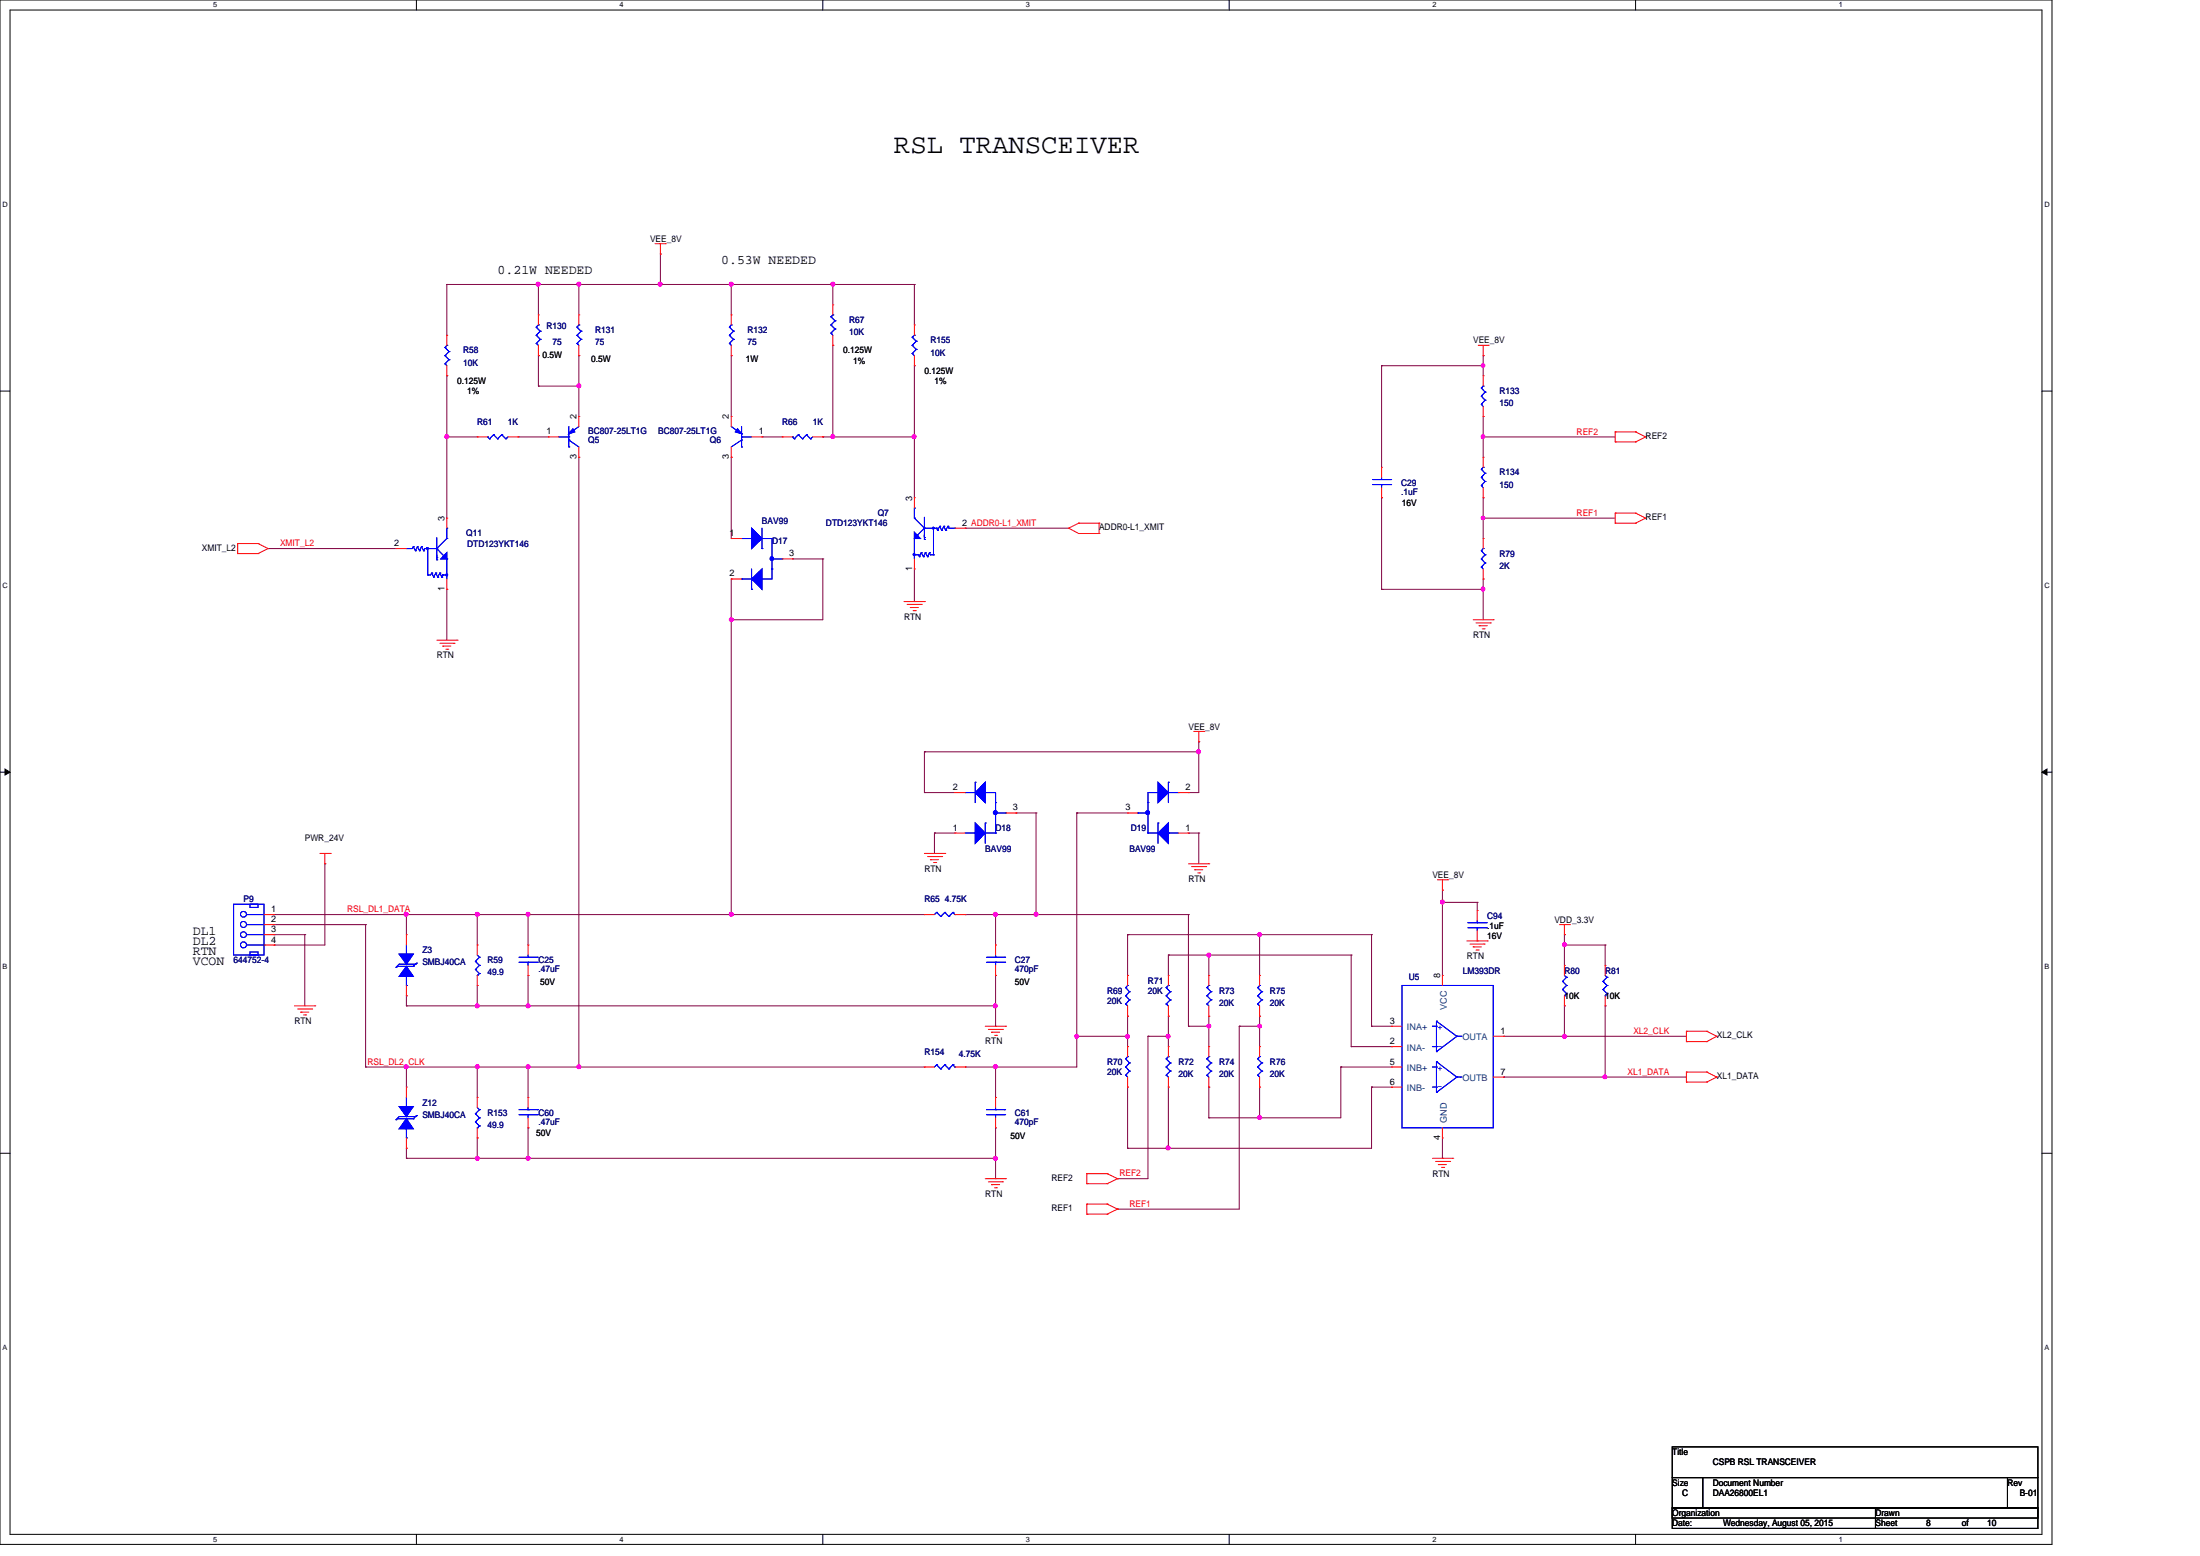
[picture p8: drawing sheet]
<svg xmlns="http://www.w3.org/2000/svg" width="297mm" height="210mm" viewBox="0 0 297 210" stroke-linecap="round" stroke-linejoin="round" font-family="sans-serif">
<g fill="none" stroke="#000" stroke-width=".14">
<path d="M0 0h277v208.4h-277zM1.4 1.4h274.3v205.7h-274.3zM56.2 0v1.4M111.1 0v1.4M165.9 0v1.4M220.8 0v1.4M0 52.8h1.4M275.7 52.8h1.3M0 104.2h1.4M275.7 104.2h1.3M0 155.7h1.4M275.7 155.7h1.3"/>
<path d="M225.8 195.3h49.3v4.1h-49.3zM225.8 199.4h4.1v4.1h-4.1zM229.9 199.4h41.1v4.1h-41.1zM271 199.4h4.1v4.1h-4.1zM56.2 207.1v1.3M111.1 207.1v1.3M165.9 207.1v1.3M220.8 207.1v1.3M225.8 203.5h49.3v2.8h-49.3zM225.8 203.5h49.3v1.4h-49.3zM253.2 206.3h.1M253.2 203.5v2.8"/>
</g>
<path d="M.7 103.8l.7 .4-.7 .4zM275.7 104.2l.7-.4v.8z" fill="#000" stroke="#000" stroke-width=".14"/>
<g fill="none" stroke="#800040" stroke-width=".14">
<path d="M60.3 38.4h.1M60.3 38.4v6.9M60.3 38.4h63.1M72.7 38.4h.1M72.7 38.4v4.1M78.1 38.4h.1M78.1 38.4v4.1M89.2 38.4h.1M89.2 34.3h.1M89.2 34.3v4.1M98.7 38.4h.1M98.7 38.4v4.1"/>
<path d="M112.4 38.4h.1M112.4 38.4v2.7M123.4 38.4h.1M123.4 38.4v5.5M60.3 59h.1M60.3 50.7h.1M60.3 50.7v19.2M60.3 59h4.1M69.9 59h.1M69.9 59h4.1M72.7 48h.1M72.7 52.1h.1"/>
<path d="M72.7 48v4.1M72.7 52.1h5.4M78.1 52.1h.1M78.1 48h.1M78.1 48v8.2M98.7 48h.1M98.7 48v8.2M102.9 59h.1M102.9 59h2.7M111.1 59h.1M111.1 59h12.3M112.4 46.6h.1"/>
<path d="M112.4 59h.1M112.4 46.6v12.4M123.4 49.4h.1M123.4 59h.1M123.4 49.4v17.8M186.5 49.4h.1M186.5 49.4v13.7M186.5 49.4h13.7M200.2 59h.1M200.2 49.4h.1M200.2 56.2h.1M200.2 48h.1"/>
<path d="M200.2 59h17.9M200.2 48v2.7M200.2 56.2v5.5M36.2 74h.1M36.2 74h17.3M60.3 79.5h.1M60.3 79.5v6.9M78.1 61.7h.1M78.1 61.7v82.3M98.7 61.7h.1M98.7 78.1h.1M98.7 61.7v11"/>
<path d="M98.7 78.1v45.3M107 75.4h.1M107 75.4h4.1M111.1 75.4h.1M111.1 75.4v8.3h-12.4M123.4 76.8v4.4M130.3 71.3h.1M130.3 71.3h14M186.5 67.2h.1M186.5 79.5h.1M186.5 67.2v12.3M186.5 79.5h13.7"/>
<path d="M200.2 69.9h.1M200.2 79.5h.1M200.2 78.1h.1M200.2 67.2h.1M200.2 67.2v5.5M200.2 78.1v5.6M200.2 69.9h17.9M98.7 83.7h.1M123.4 81.2h.1M43.9 116.6h.1M43.9 116.6v11h-6.9M124.8 101.5h.1"/>
<path d="M124.8 107h.1M124.8 107h4.1M124.8 101.5h37M124.8 101.5v5.5M126.2 112.4h.1M126.2 112.4h2.7M126.2 112.4v2.8M137.2 109.7h.1M137.2 109.7h2.7M139.9 109.7h.1M139.9 109.7v13.7M145.4 109.7h.1"/>
<path d="M145.4 109.7v34.3h-15.1M145.4 109.7h6.8M160.4 107h.1M160.4 112.4h.1M160.4 112.4h1.4M161.8 100.1h.1M161.8 112.4h.1M161.8 101.5h.1M161.8 100.1v6.9h-1.4M161.8 112.4v4.2M37 126.2h.1M37 127.6h.1"/>
<path d="M37 123.4h.1M37 124.8h.1M37 126.2h4.1M37 123.4h87.8M37 124.8h12.4M41.1 126.2h.1M41.1 126.2v9.6M49.4 124.8h.1M49.4 124.8v19.2M54.9 123.4h.1M54.9 134.4h.1M54.9 135.8h.1"/>
<path d="M54.9 123.4v2.8M54.9 134.4v1.4M54.9 135.8h79.5M64.4 123.4h.1M64.4 133h.1M64.4 135.8h.1M64.4 123.4v4.2M64.4 133v2.8M71.3 123.4h.1M71.3 135.8h.1M71.3 131.7h.1M71.3 123.4v4.2"/>
<path d="M71.3 131.7v4.1M98.7 123.4h.1M130.3 123.4h.1M130.3 123.4h30.1M134.4 123.4h.1M134.4 131.7h.1M134.4 138.5h.1M134.4 123.4v4.2M134.4 131.7v6.8M139.9 123.4h.1M145.4 139.9h.1M145.4 139.9h6.8"/>
<path d="M152.2 139.9h.1M152.2 126.2h.1M152.2 137.2h.1M152.2 126.2h33M152.2 126.2v5.5M152.2 137.2v4.1M155 139.9h.1M155 139.9v19.2h-4.1M155 139.9h2.7M157.7 139.9h.1M157.7 137.2h.1M157.7 128.9h.1"/>
<path d="M157.7 128.9v2.8M157.7 137.2v4.1M157.7 128.9h24.7M160.4 123.4h.1M160.4 138.5h.1M160.4 138.5h2.8M160.4 123.4v15.1M163.2 138.5h.1M163.2 128.9h.1M163.2 137.2h.1M163.2 128.9v2.8M163.2 137.2v4.1"/>
<path d="M167.3 138.5h.1M167.3 138.5v24.7h-16.4M167.3 138.5h2.8M170.1 138.5h.1M170.1 137.2h.1M170.1 126.2h.1M170.1 126.2v5.5M170.1 137.2v4.1M182.4 128.9h.1M182.4 128.9v12.4M185.2 126.2h.1M185.2 138.5h.1"/>
<path d="M185.2 138.5h2.7M185.2 126.2v12.3M194.7 121.8h.1M194.7 120.1h.1M194.7 120.1v11.6M194.7 121.8h4.7M199.4 121.8h.1M199.4 121.8v1.1M203 139.9h.1M203 139.9h24.7M211.2 139.9h.1M211.2 127.6h.1"/>
<path d="M211.2 135.8h.1M211.2 126.2h.1M211.2 127.6h5.5M211.2 126.2v4.1M211.2 135.8v4.1M216.7 135.8h.1M216.7 127.6h.1M216.7 127.6v2.7M216.7 135.8v9.6M49.4 144h.1M49.4 144h75.4M54.9 144h.1"/>
<path d="M54.9 155h.1M54.9 156.3h.1M54.9 144v2.7M54.9 155v1.3M54.9 156.3h79.5M64.4 144h.1M64.4 153.6h.1M64.4 156.3h.1M64.4 144v4.1M64.4 153.6v2.7M71.3 144h.1M71.3 156.3h.1"/>
<path d="M71.3 152.2h.1M71.3 144v4.1M71.3 152.2v4.1M78.1 144h.1M130.3 144h.1M134.4 144h.1M134.4 152.2h.1M134.4 159.1h.1M134.4 144v4.1M134.4 152.2v6.9M150.9 159.1h.1M152.2 146.7h.1"/>
<path d="M152.2 155h.1M152.2 146.7v8.3M157.7 155h.1M157.7 146.7h.1M157.7 146.7v8.3M163.2 146.7h.1M163.2 150.9h.1M163.2 146.7v4.2M170.1 150.9h.1M170.1 146.7h.1M170.1 146.7v4.2M181 144h.1"/>
<path d="M181 144h6.9M181 144v6.9h-17.8M182.4 141.3h.1M182.4 141.3h5.5M185.2 146.7h.1M185.2 146.7v8.3h-33M185.2 146.7h2.7M194.7 156.3h.1M194.7 153.6v2.7M203 145.4h.1M203 145.4h24.7M216.7 145.4h.1"/>
<path d="M150.9 163.2h.1"/>
</g>
<g fill="#f0f" stroke="#f0f" stroke-width=".14">
<path d="M200 49.2h.4v.3l-.2 .1-.2-.1z"/>
<path d="M200 69.7h.4v.3l-.2 .1h-.2z"/>
<circle cx="139.9" cy="123.4" r=".26"/>
<circle cx="71.3" cy="123.4" r=".26"/>
<circle cx="64.4" cy="123.4" r=".26"/>
<circle cx="134.4" cy="135.8" r=".26"/>
<circle cx="71.3" cy="135.8" r=".26"/>
<circle cx="64.4" cy="135.8" r=".26"/>
<circle cx="71.3" cy="144" r=".26"/>
<circle cx="134.4" cy="144" r=".26"/>
<circle cx="54.8" cy="144" r=".26"/>
<circle cx="64.4" cy="144" r=".26"/>
<circle cx="71.3" cy="156.3" r=".26"/>
<circle cx="64.4" cy="156.3" r=".26"/>
<circle cx="54.8" cy="123.4" r=".26"/>
<circle cx="152.2" cy="139.9" r=".25"/>
<circle cx="157.7" cy="139.9" r=".26"/>
<circle cx="163.2" cy="138.5" r=".25"/>
<circle cx="170.1" cy="138.5" r=".25"/>
<circle cx="170" cy="126.2" r=".26"/>
<circle cx="163.2" cy="128.9" r=".26"/>
<circle cx="157.7" cy="154.9" r=".26"/>
<circle cx="170" cy="150.8" r=".26"/>
<circle cx="145.3" cy="139.9" r=".25"/>
<circle cx="161.8" cy="101.5" r=".26"/>
<circle cx="211.2" cy="139.9" r=".26"/>
<circle cx="216.7" cy="145.3" r=".25"/>
<circle cx="211.2" cy="127.5" r=".26"/>
<circle cx="60.3" cy="58.9" r=".26"/>
<circle cx="89.1" cy="38.4" r=".26"/>
<circle cx="78.1" cy="52.1" r=".26"/>
<circle cx="134.4" cy="123.4" r=".26"/>
<circle cx="78.1" cy="144" r=".26"/>
<circle cx="112.4" cy="38.4" r=".26"/>
<circle cx="98.7" cy="123.4" r=".26"/>
<circle cx="98.7" cy="83.6" r=".25"/>
<circle cx="112.4" cy="58.9" r=".26"/>
<circle cx="78.1" cy="38.4" r=".26"/>
<circle cx="72.6" cy="38.4" r=".26"/>
<circle cx="200.2" cy="79.5" r=".25"/>
<circle cx="200.2" cy="58.9" r=".25"/>
<circle cx="98.7" cy="38.4" r=".26"/>
<circle cx="194.7" cy="121.8" r=".26"/>
<circle cx="123.4" cy="58.9" r=".26"/>
<circle cx="134.4" cy="156.3" r=".26"/>
</g>
<g fill="none" stroke="#f00" stroke-width=".14">
<path d="M88.4 32.9h1.4M89.2 34.3h.1M89.2 32.9v1.4M89.8 32.9h.1M60.3 50.7h.1M60.3 45.3h.1M60.3 45.3v1.3M60.3 49.4v1.3M64.4 59h.1M64.4 59h1.4M68.6 59h1.3M69.9 59h.1"/>
<path d="M72.7 48h.1M72.7 42.5h.1M72.7 42.5v1.4M72.7 46.6v1.4M74 59h.1M74 59h1.4M78.1 48h.1M78.1 42.5h.1M78.1 56.2h.1M78.1 42.5v1.4M78.1 46.6v1.4M78.1 56.2v1.4"/>
<path d="M98.7 48h.1M98.7 42.5h.1M98.7 56.2h.1M98.7 42.5v1.4M98.7 46.6v1.4M98.7 56.2v1.4M101.5 59h1.4M102.9 59h.1M105.6 59h.1M105.6 59h1.4M109.7 59h1.4M111.1 59h.1"/>
<path d="M112.4 46.6h.1M112.4 41.1h.1M112.4 41.1v1.4M112.4 45.3v1.3M123.4 49.4h.1M123.4 43.9h.1M123.4 43.9v1.4M123.4 48v1.4M199.6 46.6h1.3M200.2 48h.1M200.2 56.2h.1M200.2 50.7h.1"/>
<path d="M200.2 46.6v1.4M200.2 50.7v1.4M200.2 54.9v1.3M200.9 46.6h.1M218.1 59.6h.1M218.1 58.3h.1M218.1 59.6h2.7M218.1 58.3v1.3M218.1 58.3h2.7M220.8 59.6h.1M220.8 58.3h.1M220.8 58.3l1.4 .7"/>
<path d="M222.2 59h.1M222.2 59l-1.4 .6M32.1 74.7h.1M32.1 73.4h.1M32.1 74.7h2.7M32.1 73.4v1.3M32.1 73.4h2.7M34.8 74.7h.1M34.8 73.4h.1M34.8 73.4l1.4 .6M36.2 74h.1M36.2 74l-1.4 .7"/>
<path d="M53.5 74h.1M53.5 74h1.4M60.3 79.5h.1M60.3 69.9h.1M60.3 69.9v1.4M60.3 78.1v1.4M78.1 61.7h.1M78.1 60.3v1.4M98.7 72.7h.1M98.7 78.1h.1M98.7 61.7h.1M98.7 72.7h1.4"/>
<path d="M98.7 78.1h1.4M98.7 60.3v1.4M105.6 75.4h1.4M107 75.4h.1M123.4 76.8h.1M123.4 67.2h.1M123.4 67.2v1.4M123.4 75.4v1.4M128.9 71.3h1.4M130.3 71.3h.1M144.3 71.3h.1M144.3 71.3l1.3 .7"/>
<path d="M145.6 70.6h.1M145.6 72h.1M145.6 70.6l-1.3 .7M145.6 70.6h2.8M145.6 72h2.8M148.4 70.6h.1M148.4 72h.1M148.4 70.6v1.4M186.5 63.1h.1M186.5 67.2h.1M186.5 63.1v1.3M186.5 65.8v1.4"/>
<path d="M200.2 78.1h.1M200.2 72.7h.1M200.2 67.2h.1M200.2 61.7h.1M200.2 61.7v1.4M200.2 65.8v1.4M200.2 72.7v1.3M200.2 76.8v1.3M218.1 70.6h.1M218.1 69.3h.1M218.1 70.6h2.7M218.1 69.3v1.3"/>
<path d="M218.1 69.3h2.7M220.8 70.6h.1M220.8 69.3h.1M220.8 69.3l1.4 .6M222.2 69.9h.1M222.2 69.9l-1.4 .7M59 86.4h2.7M59.4 86.8h1.9M59.8 87.2h.1M59.8 87.2h1.1M60.2 87.6h.3M60.5 87.6h.1"/>
<path d="M61.3 86.8h.1M61.7 86.4h.1M122 81.2h2.8M122.5 81.6h1.9M122.9 82h.1M122.9 82h1.1M123.3 82.4h.3M123.6 82.4h.1M124.4 81.6h.1M124.8 81.2h.1M161.2 98.7h1.3M161.8 98.7v1.4"/>
<path d="M162.5 98.7h.1M198.9 83.7h2.7M199.3 84.1h1.9M199.7 84.5h.1M199.7 84.5h1.1M200.1 84.9h.3M200.4 84.9h.1M201.2 84.1h.1M201.6 83.7h.1M43.2 115.2h1.4M43.9 116.6h.1M43.9 115.2v1.4"/>
<path d="M44.6 115.2h.1M124.8 115.2h2.8M125.2 115.6h1.9M125.6 116h.1M125.6 116h1.1M126 116.4h.3M126.3 116.4h.1M127.1 115.6h.1M127.6 115.2h.1M128.9 112.4h.1M128.9 107h.1M128.9 112.4h1.4"/>
<path d="M128.9 107h1.4M135.8 109.7h1.4M137.2 109.7h.1M152.2 109.7h.1M152.2 109.7h1.4M159.1 112.4h1.3M159.1 107h1.3M160.4 112.4h.1M160.4 107h.1M160.4 116.6h2.8M160.9 117h1.9M161.3 117.4h.1"/>
<path d="M161.3 117.4h1.1M161.7 117.8h.3M161.8 100.1h.1M162 117.8h.1M162.8 117h.1M163.2 116.6h.1M194.1 118.7h1.4M194.7 118.7v1.4M195.5 118.7h.1M35.6 124.8h1.4M35.6 123.4h1.4M35.6 126.2h1.4"/>
<path d="M35.6 127.6h1.4M37 123.4h.1M37 124.8h.1M37 126.2h.1M37 127.6h.1M39.8 135.8h2.7M40.2 136.2h1.9M40.6 136.6h.1M40.6 136.6h1.1M41 137h.3M41.3 137h.1M42.1 136.2h.1"/>
<path d="M42.5 135.8h.1M54.9 134.4h.1M54.9 126.2h.1M54.9 126.2v1.4M54.9 133v1.4M64.4 127.6h.1M64.4 133h.1M64.4 127.6v1.3M64.4 131.7v1.3M71.3 127.6h.1M71.3 131.7h.1M71.3 127.6v1.3"/>
<path d="M71.3 130.3v1.4M124.8 123.4h.1M124.8 123.4h1.4M128.9 123.4h1.4M130.3 123.4h.1M133 138.5h2.8M133.4 138.9h1.9M133.9 139.3h.1M133.9 139.3h1.1M134.3 139.7h.2M134.4 127.6h.1M134.4 131.7h.1"/>
<path d="M134.4 127.6v1.3M134.4 130.3v1.4M134.5 139.7h.1M135.3 138.9h.1M135.8 138.5h.1M152.2 137.2h.1M152.2 131.7h.1M152.2 131.7v1.3M152.2 135.8v1.4M157.7 137.2h.1M157.7 131.7h.1M157.7 131.7v1.3"/>
<path d="M157.7 135.8v1.4M163.2 137.2h.1M163.2 131.7h.1M163.2 131.7v1.3M163.2 135.8v1.4M170.1 137.2h.1M170.1 131.7h.1M170.1 131.7v1.3M170.1 135.8v1.4M187.9 138.5h.1M187.9 138.5h1.4M194.7 120.1h.1"/>
<path d="M194.7 131.7h.1M194.7 131.7v1.3M198 127h2.8M198.5 127.4h1.9M198.9 127.8h.1M198.9 127.8h1.1M199.3 128.2h.3M199.4 122.9h.1M199.4 127h.1M199.4 122.9v1.3M199.4 125.6v1.4M199.6 128.2h.1"/>
<path d="M200.4 127.4h.1M200.8 127h.1M201.6 139.9h1.4M203 139.9h.1M210.5 124.8h1.4M211.2 126.2h.1M211.2 130.3h.1M211.2 135.8h.1M211.2 124.8v1.4M211.2 130.3v1.4M211.2 134.4v1.4M211.9 124.8h.1"/>
<path d="M216.7 130.3h.1M216.7 135.8h.1M216.7 130.3v1.4M216.7 134.4v1.4M227.7 139.2h.1M227.7 139.2v1.4M227.7 139.2h2.7M230.4 139.2h.1M230.4 139.2l1.4 .7M231.8 139.9h.1M231.8 139.9l-1.4 .7M54.9 155h.1"/>
<path d="M54.9 146.7h.1M54.9 146.7v1.4M54.9 153.6v1.4M64.4 148.1h.1M64.4 153.6h.1M64.4 148.1v1.4M64.4 152.2v1.4M71.3 148.1h.1M71.3 152.2h.1M71.3 148.1v1.4M71.3 150.9v1.3M124.8 144h.1"/>
<path d="M124.8 144h1.4M128.9 144h1.4M130.3 144h.1M133 159.1h2.8M133.4 159.5h1.9M133.9 159.9h.1M133.9 159.9h1.1M134.4 148.1h.1M134.4 152.2h.1M134.4 148.1v1.4M134.4 150.9v1.3M135.3 159.5h.1"/>
<path d="M135.8 159.1h.1M146.7 159.8h.1M146.7 158.4h.1M146.7 159.8h2.8M146.7 158.4v1.4M146.7 158.4h2.8M149.5 159.8h.1M149.5 158.4h.1M149.5 158.4l1.4 .7M150.9 159.1h.1M150.9 159.1l-1.4 .7M152.2 146.7h.1"/>
<path d="M152.2 141.3h.1M152.2 141.3v1.3M152.2 145.4v1.3M157.7 146.7h.1M157.7 141.3h.1M157.7 141.3v1.3M157.7 145.4v1.3M163.2 146.7h.1M163.2 141.3h.1M163.2 141.3v1.3M163.2 145.4v1.3M170.1 146.7h.1"/>
<path d="M170.1 141.3h.1M170.1 141.3v1.3M170.1 145.4v1.3M187.9 141.3h.1M187.9 144h.1M187.9 146.7h.1M187.9 144h1.4M187.9 141.3h1.4M187.9 146.7h1.4M193.4 156.3h2.7M193.8 156.8h1.9M194.2 157.2h.1"/>
<path d="M194.2 157.2h1.1M194.6 157.6h.3M194.7 153.6h.1M194.7 152.2v1.4M194.9 157.6h.1M195.7 156.8h.1M196.1 156.3h.1M201.6 145.4h1.4M203 145.4h.1M227.7 140.6h.1M227.7 146h.1M227.7 144.7h.1"/>
<path d="M227.7 140.6h2.7M227.7 144.7v1.3M227.7 146h2.7M227.7 144.7h2.7M230.4 140.6h.1M230.4 146h.1M230.4 144.7h.1M230.4 144.7l1.4 .7M231.8 145.4h.1M231.8 145.4l-1.4 .6M134.3 160.3h.2M134.5 160.3h.1"/>
<path d="M146.7 163.9h.1M146.7 162.5h.1M146.7 162.5v1.4M146.7 163.9h2.8M146.7 162.5h2.8M149.5 163.9h.1M149.5 162.5h.1M149.5 162.5l1.4 .7M150.9 163.2h.1M150.9 163.2l-1.4 .7"/>
</g>
<g fill="#00f" stroke="#00f" stroke-width=".14">
<path d="M156.3 112.4l1.4-1.3v2.7z"/>
<path d="M156.3 105.6l1.4 1.4-1.4 1.3z"/>
<path d="M60.3 74.6v.8h-.8z"/>
<path d="M60.2 77.5h.2v.2h-.2z"/>
<path d="M57.6 73.9h.2v.2h-.2z"/>
<path d="M77.3 57.9l.3 .4-.8 .2z"/>
<path d="M101.5 71.3l1.4 1.4-1.4 1.3z"/>
<path d="M101.5 78.1l1.4-1.3v2.7z"/>
<path d="M54.9 130.4l.9 1.4h-1.9z"/>
<path d="M53.9 128.8h1.9l-.9 1.3z"/>
<path d="M54.9 151l.9 1.4h-1.9z"/>
<path d="M53.9 149.4h1.9l-.9 1.3z"/>
<path d="M131.7 111.1l1.3 1.3-1.3 1.4z"/>
<path d="M133 105.6v2.7l-1.3-1.3z"/>
<path d="M123.4 71.8l.8 .9h-.8z"/>
<path d="M125.9 71.2h.2v.2h-.2z"/>
<path d="M99.6 57.9l.5 .6-.8-.2z"/>
<circle cx="154.9" cy="109.7" r=".26"/>
<circle cx="104.2" cy="75.4" r=".25"/>
<circle cx="134.4" cy="109.7" r=".26"/>
<circle cx="123.4" cy="74.8" r=".13"/>
</g>
<g fill="none" stroke="#00f" stroke-width=".14">
<path d="M60.1 49.1h.1M60.1 48h.1M60.1 46.9h.1M60.1 49.1l.2 .3M60.1 48l.5 .6M60.1 46.9l.5 .6M60.3 46.6h.1M60.3 46.6l-.2 .3M60.6 48.6h.1M60.6 47.5h.1M60.6 48.6l-.5 .5M60.6 47.5l-.5 .5"/>
<path d="M65.8 59h.1M65.8 59l.3 .2M66.1 59.2h.1M66.6 58.7h.1M66.6 58.7l.6 .5M66.6 58.7l-.5 .5M67.2 59.2h.1M67.7 58.7h.1M67.7 58.7l.6 .5M67.7 58.7l-.5 .5M68.3 59.2h.1M68.6 59l-.3 .2"/>
<path d="M72.4 46.4h.1M72.4 45.3h.1M72.4 44.2h.1M72.4 46.4l.3 .2M72.4 45.3l.5 .5M72.4 44.2l.5 .5M72.7 43.9h.1M72.7 43.9l-.3 .3M72.9 45.8h.1M72.9 44.7h.1M72.9 45.8l-.5 .6M72.9 44.7l-.5 .6"/>
<path d="M75.4 59h1.4M76.8 59h.1M76.8 59.4h.1M76.8 58.5h.1M76.8 57.6v2.7M76.8 59.4l1.3 .9M77.9 46.4h.1M77.9 45.3h.1M77.9 44.2h.1M77.9 46.4l.2 .2M77.9 45.3l.5 .5M77.9 44.2l.5 .5"/>
<path d="M78.1 43.9h.1M78.1 43.9l-.2 .3M78.1 57.6l-1.3 .9M78.4 45.8h.1M78.4 44.7h.1M78.4 45.8l-.5 .6M78.4 44.7l-.5 .6M98.5 46.4h.1M98.5 45.3h.1M98.5 44.2h.1M98.5 46.4l.2 .2M98.5 45.3l.5 .5"/>
<path d="M98.5 44.2l.5 .5M98.7 43.9h.1M98.7 43.9l-.2 .3M98.7 57.6l1.4 .9M99 45.8h.1M99 44.7h.1M99 45.8l-.5 .6M99 44.7l-.5 .6M100.1 59h.1M100.1 59.4h.1M100.1 58.5h.1M100.1 59h1.4"/>
<path d="M100.1 57.6v2.7M100.1 59.4l-1.4 .9M107 59h.1M107 59l.2 .2M107.2 59.2h.1M107.8 58.7h.1M107.8 58.7l.5 .5M107.8 58.7l-.6 .5M108.3 59.2h.1M108.9 58.7h.1M108.9 58.7l.5 .5M108.9 58.7l-.6 .5"/>
<path d="M109.4 59.2h.1M109.7 59l-.3 .2M112.2 45h.1M112.2 43.9h.1M112.2 42.8h.1M112.2 45l.2 .3M112.2 43.9l.5 .5M112.2 42.8l.5 .5M112.4 42.5h.1M112.4 42.5l-.2 .3M112.7 44.4h.1M112.7 43.3h.1"/>
<path d="M112.7 44.4l-.5 .6M112.7 43.3l-.5 .6M123.1 47.7h.1M123.1 46.6h.1M123.1 45.5h.1M123.1 47.7l.3 .3M123.1 46.6l.6 .6M123.1 45.5l.6 .6M123.4 45.3h.1M123.4 45.3l-.3 .2M123.7 47.2h.1M123.7 46.1h.1"/>
<path d="M123.7 47.2l-.6 .5M123.7 46.1l-.6 .5M200 54.6h.1M200 53.5h.1M200 52.4h.1M200 54.6l.2 .3M200 53.5l.5 .5M200 52.4l.5 .5M200.2 52.1h.1M200.2 52.1l-.2 .3M200.5 54h.1M200.5 52.9h.1"/>
<path d="M200.5 54l-.5 .6M200.5 52.9l-.5 .6M54.9 74h.1M55.8 73.8h.1M55.8 73.8l-.1 .2h-.8M55.8 73.8l.3 .5M56.1 74.3h.1M56.3 73.8h.1M56.3 73.8l-.2 .5M56.3 73.8l.3 .5M56.6 74.3h.1M56.9 73.8h.1"/>
<path d="M56.9 73.8l-.3 .5M56.9 73.8l.3 .5M57.2 74.3h.1M57.3 74h.1M57.3 74h1.7M57.3 74l-.1 .3M57.7 77.6h.1M57.7 74h.1M57.7 74v3.6M58.3 77.3h.1M58.3 77.3l-.2 .3h-.4M58.3 77.3l.2 .6"/>
<path d="M58.5 77.9h.1M58.8 77.3h.1M58.8 77.3l.3 .6M58.8 77.3l-.3 .6M59 75.3h.1M59 75.6h.1M59 74h.1M59 72.6v3M59 74l.9 1M59.1 77.9h.1M59.4 77.3h.1M59.4 77.3l.2 .6"/>
<path d="M59.4 77.3l-.3 .6M59.6 77.9h.1M59.8 77.6h.1M59.8 77.6h.5M59.8 77.6l-.2 .3M59.9 75h.1M60.3 72.7h.1M60.3 77.6h.1M60.3 71.3h.1M60.3 75.4h.1M60.3 72.7l-1.3 1.3M60.3 71.3v1.4"/>
<path d="M60.3 75.4v2.7M76.8 60.3h.1M100.1 78.1h.1M100.1 60.3h.1M100.1 72.7h1.4M100.1 78.1h1.4M101.5 72.7h.1M101.5 79.5h.1M101.5 76.8v2.7M102.9 78.1h.1M102.9 74h.1M102.9 72.7h1.3"/>
<path d="M102.9 71.3v2.7M104.2 72.7h.1M104.2 75.4h.1M104.2 76.8h.1M104.2 72.7v5.4h-1.3M104.2 75.4h1.4M105.6 75.4h.1M123.4 69.9h.1M123.4 74.9h.1M123.4 68.6h.1M123.4 72.7h.1M123.4 69.9l1.4 1.4"/>
<path d="M123.4 74.9h.6M123.4 68.6v1.3M123.4 72.7v2.7M123.8 72.3h.1M124 74.9h.1M124 74.9l.1 .2M124.1 75.1h.1M124.4 74.6h.1M124.4 74.6l-.3 .5M124.4 74.6l.3 .5M124.7 75.1h.1M124.8 72.6h.1"/>
<path d="M124.8 72.8h.1M124.8 71.3h.1M124.8 69.8v3M124.8 71.3l-1 1M124.8 71.3h1.6M124.9 74.6h.1M124.9 74.6l-.2 .5M124.9 74.6l.3 .5M125.2 75.1h.1M125.5 74.6h.1M125.5 74.6l.1 .3h.4M125.5 74.6l-.3 .5"/>
<path d="M126 74.9h.1M126 71.3h.1M126 71.3v3.6M126.4 71.3h.1M126.4 71.3l.2 .3M126.6 71.6h.1M126.9 71h.1M126.9 71l.2 .6M126.9 71l-.3 .6M127.1 71.6h.1M127.4 71h.1M127.4 71l.3 .6"/>
<path d="M127.4 71l-.3 .6M127.7 71.6h.1M128 71h.1M128 71l.1 .3h.8M128 71l-.3 .6M128.9 71.3h.1M185.3 65.4h2.4M185.3 64.7h2.4M186.5 64.7h.1M186.5 65.4h.1M186.5 64.4v.3M186.5 65.4v.4"/>
<path d="M187.7 65.4h.1M187.7 64.7h.1M200 76.5h.1M200 75.4h.1M200 74.3h.1M200 65.5h.1M200 64.4h.1M200 63.3h.1M200 76.5l.2 .3M200 75.4l.5 .6M200 74.3l.5 .6M200 65.5l.2 .3"/>
<path d="M200 64.4l.5 .6M200 63.3l.5 .6M200.2 74h.1M200.2 63.1h.1M200.2 74l-.2 .3M200.2 63.1l-.2 .2M200.5 76h.1M200.5 74.9h.1M200.5 65h.1M200.5 63.9h.1M200.5 76l-.5 .5M200.5 74.9l-.5 .5"/>
<path d="M200.5 65l-.5 .5M200.5 63.9l-.5 .5M130.3 107h.1M130.3 112.4h1.4M130.3 107h1.4M131.7 112.4h.1M131.7 105.6h.1M131.7 105.6v2.7M133 107h.1M133 111.1h.1M133 112.4h1.4M133 107h1.4v5.4"/>
<path d="M133 111.1v2.7M134.4 112.4h.1M134.4 109.7h.1M134.4 108.3h.1M134.4 109.7h1.4M135.8 109.7h.1M153.6 109.7h.1M153.6 109.7h1.4M155 112.4h.1M155 109.7h.1M155 108.3h.1M155 112.4h1.3"/>
<path d="M156.3 107h.1M156.3 111.1h.1M156.3 107h-1.3v5.4M156.3 111.1v2.7M157.7 112.4h.1M157.7 105.6h.1M157.7 112.4h1.4M157.7 107h1.4M157.7 105.6v2.7M159.1 107h.1M31.5 122h4.1v6.9h-4.1zM33.3 123.4h2.3"/>
<path d="M33.3 124.8h2.3M33.3 126.2h2.3M33.3 127.6h2.3M33.7 128.5h1.1v.4h-1.1zM33.7 122h1.1v.5h-1.1zM35.6 123.4h.1M35.6 124.8h.1M35.6 126.2h.1M35.6 127.6h.1M53.5 130.6h.1M53.6 130.4h2.2M54.9 133h.1"/>
<path d="M54.9 128.8h.1M54.9 127.6v1.2M54.9 131.8v1.2M55.8 130.4h.1M56.1 130.1h.1M56.1 130.1h-2.2l-.4 .5M56.2 130h.1M56.2 130l-.4 .4M64.2 129.8h.1M64.2 130.9h.1M64.2 129.8l.5 .5M64.2 130.9l.5 .5"/>
<path d="M64.4 131.7h.1M64.4 128.9l.3 .3M64.7 129.2h.1M64.7 130.3h.1M64.7 131.4h.1M64.7 129.2l-.5 .6M64.7 130.3l-.5 .6M64.7 131.4l-.3 .3M70.1 129.9h2.5M70.1 129.2h2.5M71.3 129.2h.1M71.3 129.9h.1"/>
<path d="M71.3 128.9v.3M71.3 129.9v.4M72.6 129.9h.1M72.6 129.2h.1M126.4 123.1h.1M126.4 123.1l-.2 .3M126.4 123.1l.6 .6M127 123.7h.1M127.6 123.1h.1M127.6 123.1l-.6 .6M127.6 123.1l.5 .6M128.1 123.7h.1"/>
<path d="M128.7 123.1h.1M128.7 123.1l-.6 .6M128.7 123.1l.2 .3M128.9 123.4h.1M133.2 129.9h2.4M133.2 129.2h2.4M134.4 129.2h.1M134.4 129.9h.1M134.4 128.9v.3M134.4 129.9v.4M135.6 129.9h.1M135.6 129.2h.1"/>
<path d="M152 135.5h.1M152 134.4h.1M152 133.3h.1M152 135.5l.2 .3M152 134.4l.5 .6M152 133.3l.5 .6M152.2 133h.1M152.2 133l-.2 .3M152.5 135h.1M152.5 133.9h.1M152.5 135l-.5 .5M152.5 133.9l-.5 .5"/>
<path d="M157.4 135.5h.1M157.4 134.4h.1M157.4 133.3h.1M157.4 135.5l.3 .3M157.4 134.4l.6 .6M157.4 133.3l.6 .6M157.7 133h.1M157.7 133l-.3 .3M158 135h.1M158 133.9h.1M158 135l-.6 .5M158 133.9l-.6 .5"/>
<path d="M162.9 135.5h.1M162.9 134.4h.1M162.9 133.3h.1M162.9 135.5l.3 .3M162.9 134.4l.6 .6M162.9 133.3l.6 .6M163.2 133h.1M163.2 133l-.3 .3M163.5 135h.1M163.5 133.9h.1M163.5 135l-.6 .5M163.5 133.9l-.6 .5"/>
<path d="M169.8 135.5h.1M169.8 134.4h.1M169.8 133.3h.1M169.8 135.5l.3 .3M169.8 134.4l.5 .6M169.8 133.3l.5 .6M170.1 133h.1M170.1 133l-.3 .3M170.3 135h.1M170.3 133.9h.1M170.3 135l-.5 .5M170.3 133.9l-.5 .5"/>
<path d="M189.3 133h12.3v19.2h-12.3zM193.4 138.5h.5M193.9 137.8h.1M193.9 138.5h.1M193.9 137.8v4.1M193.9 137.8l2.8 2.1M196.7 139.9h.1M196.7 139.9l-2.8 2M196.7 139.9h.5M197.2 139.9h.1M198.2 125.2h2.5M198.2 124.5h2.5"/>
<path d="M199.4 124.5h.1M199.4 125.2h.1M199.4 124.2v.3M199.4 125.2v.4M200.7 125.2h.1M200.7 124.5h.1M210.9 132.5h.1M210.9 133.6h.1M210.9 132.5l.6 .5M210.9 133.6l.6 .5M211.2 134.4h.1M211.2 131.7l.3 .2"/>
<path d="M211.5 131.9h.1M211.5 133h.1M211.5 134.1h.1M211.5 131.9l-.6 .6M211.5 133l-.6 .6M211.5 134.1l-.3 .3M216.4 132.5h.1M216.4 133.6h.1M216.4 132.5l.6 .5M216.4 133.6l.6 .5M216.7 134.4h.1M216.7 131.7l.3 .2"/>
<path d="M217 131.9h.1M217 133h.1M217 134.1h.1M217 131.9l-.6 .6M217 133l-.6 .6M217 134.1l-.3 .3M53.5 151.1h.1M53.6 151h2.2M54.9 153.6h.1M54.9 149.4h.1M54.9 148.1v1.3M54.9 152.4v1.2"/>
<path d="M55.8 151h.1M56.1 150.7h.1M56.1 150.7h-2.2l-.4 .4M56.2 150.6h.1M56.2 150.6l-.4 .4M64.2 150.3h.1M64.2 151.4h.1M64.2 150.3l.5 .6M64.2 151.4l.5 .6M64.4 152.2h.1M64.4 149.5l.3 .3M64.7 149.8h.1"/>
<path d="M64.7 150.9h.1M64.7 152h.1M64.7 149.8l-.5 .5M64.7 150.9l-.5 .5M64.7 152l-.3 .2M70.1 150.5h2.5M70.1 149.8h2.5M71.3 149.8h.1M71.3 150.5h.1M71.3 149.5v.3M71.3 150.5v.4M72.6 150.5h.1"/>
<path d="M72.6 149.8h.1M126.4 143.7h.1M126.4 143.7l-.2 .3M126.4 143.7l.6 .6M127 144.3h.1M127.6 143.7h.1M127.6 143.7l-.6 .6M127.6 143.7l.5 .6M128.1 144.3h.1M128.7 143.7h.1M128.7 143.7l-.6 .6M128.7 143.7l.2 .3"/>
<path d="M128.9 144h.1M133.2 150.5h2.4M133.2 149.8h2.4M134.4 149.8h.1M134.4 150.5h.1M134.4 149.5v.3M134.4 150.5v.4M135.6 150.5h.1M135.6 149.8h.1M152 145.1h.1M152 144h.1M152 142.9h.1"/>
<path d="M152 145.1l.2 .3M152 144l.5 .6M152 142.9l.5 .6M152.2 142.6h.1M152.2 142.6l-.2 .3M152.5 144.6h.1M152.5 143.5h.1M152.5 144.6l-.5 .5M152.5 143.5l-.5 .5M157.4 145.1h.1M157.4 144h.1M157.4 142.9h.1"/>
<path d="M157.4 145.1l.3 .3M157.4 144l.6 .6M157.4 142.9l.6 .6M157.7 142.6h.1M157.7 142.6l-.3 .3M158 144.6h.1M158 143.5h.1M158 144.6l-.6 .5M158 143.5l-.6 .5M162.9 145.1h.1M162.9 144h.1M162.9 142.9h.1"/>
<path d="M162.9 145.1l.3 .3M162.9 144l.6 .6M162.9 142.9l.6 .6M163.2 142.6h.1M163.2 142.6l-.3 .3M163.5 144.6h.1M163.5 143.5h.1M163.5 144.6l-.6 .5M163.5 143.5l-.6 .5M169.8 145.1h.1M169.8 144h.1M169.8 142.9h.1"/>
<path d="M169.8 145.1l.3 .3M169.8 144l.5 .6M169.8 142.9l.5 .6M170.1 142.6h.1M170.1 142.6l-.3 .3M170.3 144.6h.1M170.3 143.5h.1M170.3 144.6l-.5 .5M170.3 143.5l-.5 .5M193.4 141.3h.5M193.4 146.7h.5M193.4 144h.5"/>
<path d="M193.9 141.9h.1M193.9 141.3h.1M193.9 146.7h.1M193.9 147.4h.1M193.9 143.3h.1M193.9 144h.1M193.9 143.3v4.1M193.9 143.3l2.8 2.1M196.7 145.4h.1M196.7 145.4l-2.8 2M196.7 145.4h.5M197.2 145.4h.1"/>
<circle cx="32.9" cy="127.5" r=".41"/>
<circle cx="32.9" cy="124.8" r=".41"/>
<circle cx="32.9" cy="123.4" r=".4"/>
<circle cx="32.9" cy="126.2" r=".4"/>
</g>
<text font-size="3.7" x="120.7" y="20.6">RSL TRANSCEIVER</text>
<g font-size="1.8">
<text x="97.4" y="35.6">0.53W NEEDED</text>
<text x="67.2" y="37">0.21W NEEDED</text>
<text x="26" y="126.1">DL1</text>
<text x="26" y="128.9">RTN</text>
<text x="26" y="127.5">DL2</text>
<text x="26" y="130.2">VCON</text>
</g>
<g font-size="1.2">
<text x="87.8" y="32.6">VEE_8V</text>
<text x="113.8" y="47.7">0.125W</text>
<text x="198.9" y="46.4">VEE_8V</text>
<text x="61.7" y="51.8">0.125W</text>
<text x="63.1" y="53.2">1%</text>
<text x="73.2" y="48.3">0.5W</text>
<text x="79.8" y="48.8">0.5W</text>
<text x="100.7" y="48.8">1W</text>
<text x="115.2" y="49.1">1%</text>
<text x="124.8" y="50.5">0.125W</text>
<text x="126.2" y="51.8">1%</text>
<text x="73.8" y="58.6">1</text>
<text x="77.8" y="56.6" transform="rotate(-90 77.8 56.6)">2</text>
<text x="98.4" y="56.6" transform="rotate(-90 98.4 56.6)">2</text>
<text x="102.4" y="58.6">1</text>
<text x="222.2" y="59.2">REF2</text>
<text x="77.8" y="62" transform="rotate(-90 77.8 62)">3</text>
<text x="98.4" y="62" transform="rotate(-90 98.4 62)">3</text>
<text x="60" y="70.3" transform="rotate(-90 60 70.3)">3</text>
<text x="123.1" y="67.6" transform="rotate(-90 123.1 67.6)">3</text>
<text x="129.9" y="71">2 ADDR0-L1_XMIT</text>
<text x="148.4" y="71.6">ADDR0-L1_XMIT</text>
<text x="189.3" y="68.3">16V</text>
<text x="222.2" y="70.2">REF1</text>
<text x="27.3" y="74.3">XMIT_L2</text>
<text x="53.2" y="73.7">2</text>
<text x="98.5" y="72.3">1</text>
<text x="98.5" y="77.8">2</text>
<text x="106.6" y="75.1">3</text>
<text x="123.1" y="77.1" transform="rotate(-90 123.1 77.1)">1</text>
<text x="60" y="79.8" transform="rotate(-90 60 79.8)">1</text>
<text x="122" y="83.7">RTN</text>
<text x="59" y="88.9">RTN</text>
<text x="198.9" y="86.1">RTN</text>
<text x="160.4" y="98.5">VEE_8V</text>
<text x="128.7" y="106.6">2</text>
<text x="160.1" y="106.6">2</text>
<text x="41.1" y="113.5">PWR_24V</text>
<text x="128.7" y="112.1">1</text>
<text x="136.7" y="109.4">3</text>
<text x="151.9" y="109.4">3</text>
<text x="160.1" y="112.1">1</text>
<text x="124.8" y="117.7">RTN</text>
<text x="160.4" y="119">RTN</text>
<text x="193.4" y="118.5">VEE_8V</text>
<text x="36.6" y="123.1">1</text>
<text x="36.6" y="124.5">2</text>
<text x="36.6" y="125.8">3</text>
<text x="200.8" y="125.3">.1uF</text>
<text x="209.8" y="124.5">VDD_3.3V</text>
<text x="36.6" y="127.2">4</text>
<text x="198" y="129.5">RTN</text>
<text x="200.8" y="126.7">16V</text>
<text x="72.9" y="133">50V</text>
<text x="137" y="132.9">50V</text>
<text x="194.4" y="132" transform="rotate(-90 194.4 132)">8</text>
<text x="211.2" y="134.8">10K</text>
<text x="216.7" y="134.8">10K</text>
<text x="39.8" y="138.3">RTN</text>
<text x="133" y="141">RTN</text>
<text x="187.6" y="140.9">2</text>
<text x="187.6" y="138.2">3</text>
<text x="187.6" y="143.7">5</text>
<text x="202.6" y="139.5">1</text>
<text x="231.8" y="140.2">XL2_CLK</text>
<text x="187.6" y="146.4">6</text>
<text x="202.6" y="145">7</text>
<text x="231.8" y="145.7">XL1_DATA</text>
<text x="72.4" y="153.3">50V</text>
<text x="136.4" y="153.8">50V</text>
<text x="194.4" y="153.9" transform="rotate(-90 194.4 153.9)">4</text>
<text x="133" y="161.5">RTN</text>
<text x="141.9" y="159.4">REF2</text>
<text x="193.4" y="158.8">RTN</text>
<text x="141.9" y="163.5">REF1</text>
<text x="225.8" y="196.4">Title</text>
<text x="231.2" y="197.8">CSPB RSL TRANSCEIVER</text>
<text x="225.8" y="200.5">Size</text>
<text x="227.1" y="201.9">C</text>
<text x="231.2" y="200.5">Document Number</text>
<text x="231.2" y="201.9">DAA26800EL1</text>
<text x="271" y="200.5">Rev</text>
<text x="272.7" y="201.9">B-01</text>
<text x="225.8" y="204.6">Organization</text>
<text x="225.8" y="206">Date:</text>
<text x="232.6" y="206">Wednesday, August 05, 2015</text>
<text x="253.2" y="204.6">Drawn</text>
<text x="253.2" y="206">Sheet</text>
<text x="260.1" y="206">8</text>
<text x="264.8" y="206">of</text>
<text x="268.3" y="206">10</text>
</g>
<g font-size="1.2" fill="#000080">
<text x="62.5" y="47.7">R58</text>
<text x="73.8" y="44.4">R130</text>
<text x="74.6" y="46.6">75</text>
<text x="80.3" y="45">R131</text>
<text x="80.3" y="46.6">75</text>
<text x="100.9" y="45">R132</text>
<text x="100.9" y="46.6">75</text>
<text x="114.6" y="43.6">R67</text>
<text x="114.6" y="45.3">10K</text>
<text x="125.6" y="46.4">R155</text>
<text x="62.5" y="49.4">10K</text>
<text x="125.6" y="48">10K</text>
<text x="202.4" y="53.2">R133</text>
<text x="64.4" y="57.3">R61</text>
<text x="68.6" y="57.3">1K</text>
<text x="79.4" y="59.8">Q5</text>
<text x="79.4" y="58.5">BC807-25LT1G</text>
<text x="88.9" y="58.5">BC807-25LT1G</text>
<text x="95.8" y="59.8">Q6</text>
<text x="105.6" y="57.3">R66</text>
<text x="109.7" y="57.3">1K</text>
<text x="202.4" y="54.9">150</text>
<text x="189.1" y="65.5">C29</text>
<text x="202.4" y="64.2">R134</text>
<text x="202.4" y="65.8">150</text>
<text x="102.9" y="70.8">BAV99</text>
<text x="111.5" y="71">DTD123YKT146</text>
<text x="118.5" y="69.7">Q7</text>
<text x="189.1" y="66.8">.1uF</text>
<text x="62.9" y="72.4">Q11</text>
<text x="63.1" y="73.8">DTD123YKT146</text>
<text x="104.2" y="73.5">D17</text>
<text x="202.4" y="75.1">R79</text>
<text x="202.4" y="76.8">2K</text>
<text x="134.4" y="112.2">D18</text>
<text x="152.7" y="112.2">D19</text>
<text x="133" y="114.9">BAV99</text>
<text x="152.5" y="114.9">BAV99</text>
<text x="32.9" y="121.8">P9</text>
<text x="124.8" y="121.8">R65</text>
<text x="127.6" y="121.8">4.75K</text>
<text x="200.8" y="124">C94</text>
<text x="31.5" y="130">644752-4</text>
<text x="57" y="128.7">Z3</text>
<text x="57" y="130.3">SMBJ40CA</text>
<text x="65.8" y="130">R59</text>
<text x="65.8" y="131.7">49.9</text>
<text x="72.7" y="130">C25</text>
<text x="72.7" y="131.2">.47uF</text>
<text x="137" y="130">C27</text>
<text x="137" y="131.2">470pF</text>
<text x="197.5" y="131.4">LM393DR</text>
<text x="211.2" y="131.4">R80</text>
<text x="216.7" y="131.4">R81</text>
<text x="149.5" y="134.1">R69</text>
<text x="149.5" y="135.5">20K</text>
<text x="155" y="132.8">R71</text>
<text x="155" y="134.1">20K</text>
<text x="164.6" y="134.1">R73</text>
<text x="164.6" y="135.8">20K</text>
<text x="171.4" y="134.1">R75</text>
<text x="171.4" y="135.8">20K</text>
<text x="190.2" y="132.2">U5</text>
<text x="124.8" y="142.4">R154</text>
<text x="129.5" y="142.6">4.75K</text>
<text x="149.5" y="143.7">R70</text>
<text x="159.1" y="143.7">R72</text>
<text x="164.6" y="143.7">R74</text>
<text x="171.4" y="143.7">R76</text>
<text x="57" y="149.2">Z12</text>
<text x="149.5" y="145.1">20K</text>
<text x="159.1" y="145.4">20K</text>
<text x="164.6" y="145.4">20K</text>
<text x="171.4" y="145.4">20K</text>
<text x="57" y="150.9">SMBJ40CA</text>
<text x="65.8" y="150.6">R153</text>
<text x="65.8" y="152.2">49.9</text>
<text x="72.7" y="150.6">C60</text>
<text x="72.7" y="151.8">.47uF</text>
<text x="137" y="150.6">C61</text>
<text x="137" y="151.8">470pF</text>
</g>
<g font-size="1.2" fill="#f00">
<text x="212.9" y="58.7">REF2</text>
<text x="212.9" y="69.6">REF1</text>
<text x="37.8" y="73.7">XMIT_L2</text>
<text x="46.9" y="123.1">RSL_DL1_DATA</text>
<text x="49.6" y="143.7">RSL_DL2_CLK</text>
<text x="220.5" y="139.6">XL2_CLK</text>
<text x="219.7" y="145.1">XL1_DATA</text>
<text x="151.1" y="158.8">REF2</text>
<text x="152.5" y="162.9">REF1</text>
</g>
<g font-size="1.2" fill="#004080">
<text x="195.3" y="136.3" transform="rotate(-90 195.3 136.3)">VCC</text>
<text x="189.9" y="141.8">INA-</text>
<text x="189.9" y="139.1">INA+</text>
<text x="197.4" y="140.4">OUTA</text>
<text x="189.9" y="144.6">INB+</text>
<text x="189.9" y="147.3">INB-</text>
<text x="197.4" y="145.9">OUTB</text>
<text x="195.3" y="151.6" transform="rotate(-90 195.3 151.6)">GND</text>
</g>
<g font-size="1.2" fill="#00f">
<text x="194.1" y="139">+</text>
<text x="194.1" y="141.5">-</text>
<text x="194.1" y="147">-</text>
<text x="194.1" y="144.5">+</text>
</g>
<g font-size="1">
<text x="28.8" y="1">5</text>
<text x="83.7" y="1">4</text>
<text x="138.5" y="1">3</text>
<text x="193.4" y="1">2</text>
<text x="248.2" y="1">1</text>
<text x=".3" y="27.9">D</text>
<text x="276" y="27.9">D</text>
<text x=".3" y="79.4">C</text>
<text x="276" y="79.4">C</text>
<text x=".3" y="130.8">B</text>
<text x="276" y="130.8">B</text>
<text x=".3" y="182.2">A</text>
<text x="276" y="182.2">A</text>
<text x="28.8" y="208.1">5</text>
<text x="83.7" y="208.1">4</text>
<text x="138.5" y="208.1">3</text>
<text x="193.4" y="208.1">2</text>
<text x="248.2" y="208.1">1</text>
</g>
</svg>
